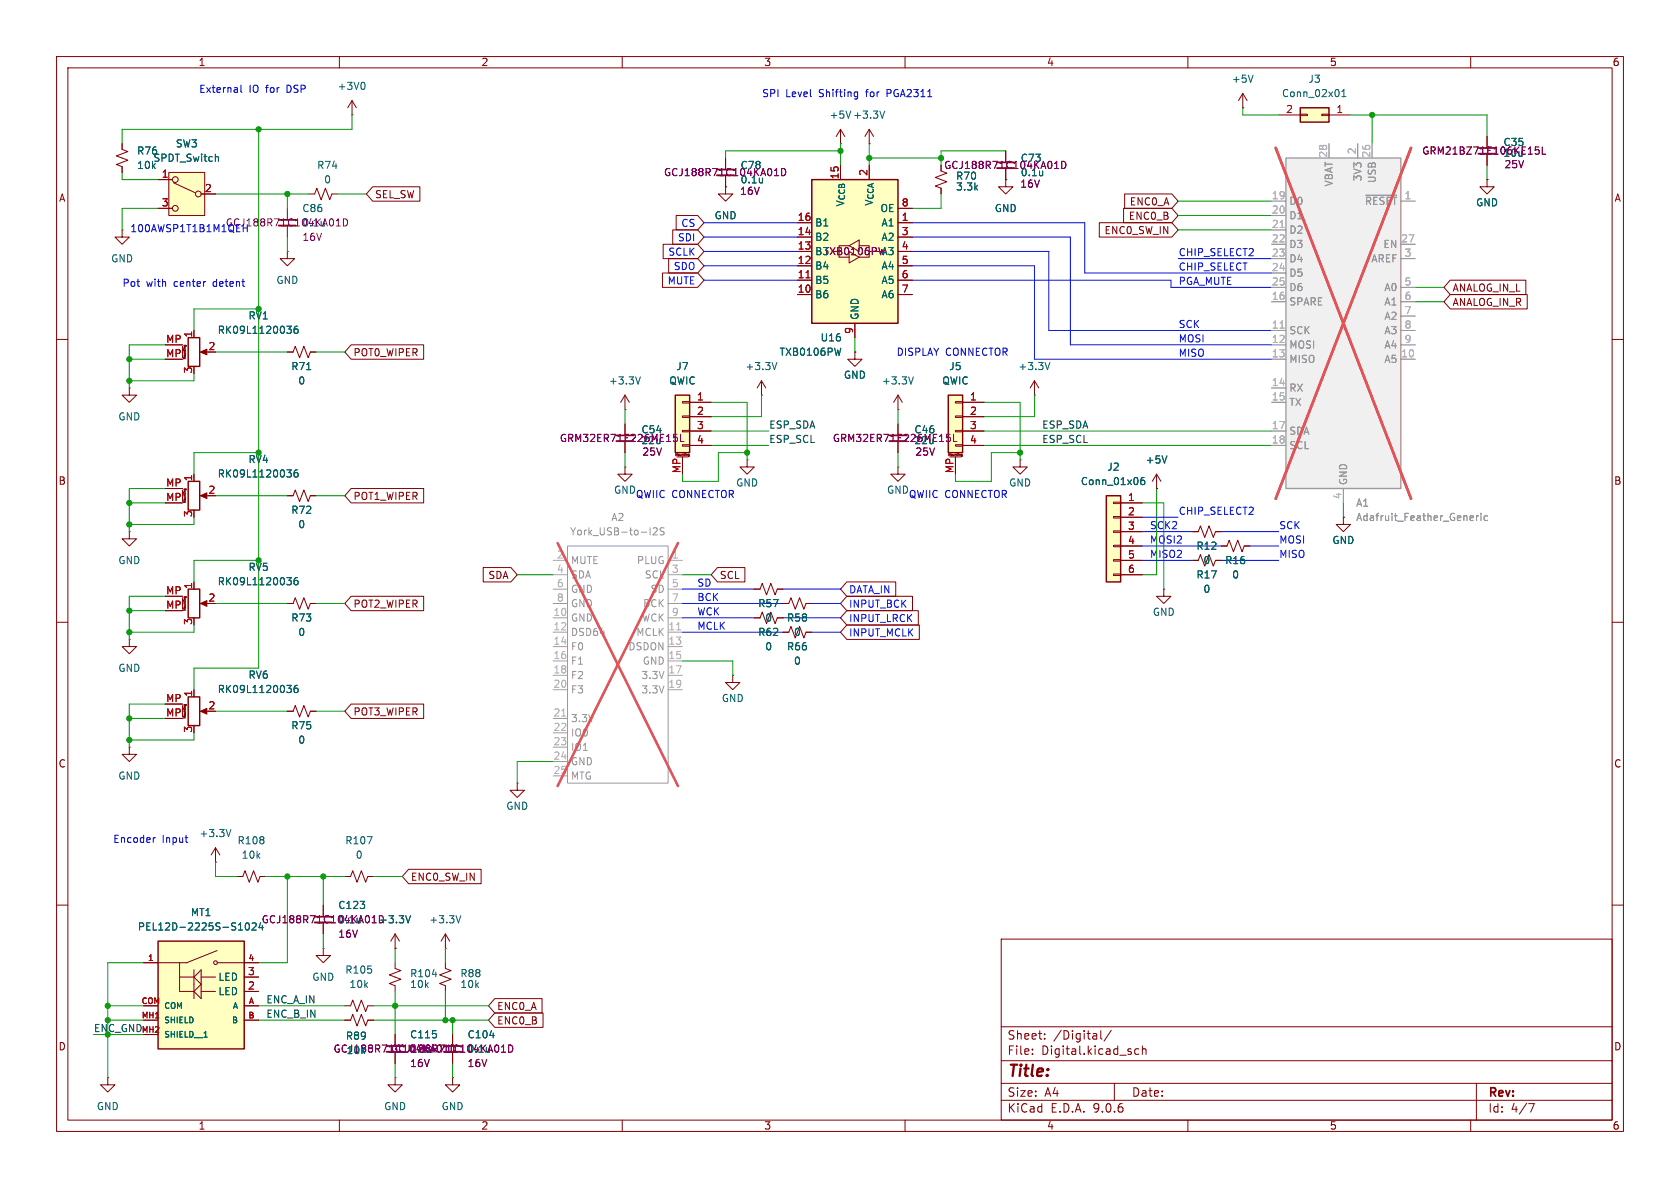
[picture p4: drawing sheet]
<svg xmlns="http://www.w3.org/2000/svg" width="297mm" height="210mm" viewBox="0 0 297 210" stroke-linecap="round" stroke-linejoin="round" font-family="sans-serif">
<g fill="none" stroke="#840000" stroke-width=".18">
<path d="M10 10h277v190h-277zM12 12h273v186h-273zM60 10v2M62.2 17.8l-.7 1.3M62.2 17.8l.8 1.3M62.2 17.8v2.5M110 10v2M160 10v2M210 10v2M260 10v2M50.8 36.8v2.1M50.8 39.9v2"/>
<path d="M54.6 34.3h1l.4-1 .8 2 .7-2 .8 2 .4-1h1M62.2 20.3h.1M177.8 31.8v1.2h1.3l-1.3 1.3-1.3-1.3h1.3M177.8 31.8h.1M50.8 44.5v1.2h1.3l-1.3 1.3-1.3-1.3h1.3M50.8 44.5h.1M10 60h2M285 60h2M237.5 91.4v1.3h1.3l-1.3 1.3-1.3-1.3h1.3M237.5 91.4h.1M10 110h2M285 110h2"/>
<path d="M61 154.9h1l.4-1 .7 2.1 .8-2.1 .7 2.1 .4-1.1h1M10 160h2M57.1 160v2.1M57.1 163.1v2M69.8 167.6h.1M69.8 170.2v1l1.1 .4-2.1 .7 2.1 .8-2.1 .8 1 .3v1.1M69.8 165.1l-.7 1.3M69.8 165.1l.8 1.3M69.8 165.1v2.5M78.7 170.2v1l1.1 .4-2.1 .7 2.1 .8-2.1 .8 1 .3v1.1M78.7 167.6h.1M78.7 165.1v2.5"/>
<path d="M78.7 165.1l-.7 1.3M78.7 165.1l.8 1.3M177 166h108v32h-108zM285 160h2M60 198v2M110 198v2M160 198v2M177 194.5h108M177 191.5h108M177 187.5h108M177 181.5h108M182.5 186.3v.1"/>
<path d="M182.5 185.5v.1M184.7 183.6v.1M184.7 182.8v.1M194.6 182.2v1.3l.2 .2M196.5 182.1l-1.3 2M197 191.5v3M201.3 185.5l-.4-.1-.3 .3v.4l.1 .2h.6M202 185.5l.2-.1 .3 .1 .1 .9M202 184.9v1.5M210 198v2M260 198v2M261 191.5v6.5"/>
<path d="M270.2 195.1h1l-.6 1.5"/>
</g>
<path d="M49.3 38.9h3M55.6 162.1h3.1" fill="none" stroke="#840000" stroke-width=".3"/>
<path d="M49.3 39.9h3M55.6 163.1h3.1" fill="none" stroke="#840000" stroke-width=".33"/>
<path d="M64.2 14.5a.79 .79 0 0 1 0 1.3M64.9 147.9h.9l-.6 1.3M72.6 161.9l-.5 1.2M76.4 172.2h.8M81.5 161.9l-.5 1.2" fill="none" stroke="#006464" stroke-width=".18"/>
<path d="M59.4 39.9h.8M60.7 38.7a.64 .64 0 0 1 .8 .6 .64 .64 0 0 1-.8 .6z" fill="none" stroke="#840084" stroke-width=".18"/>
<path d="M29.8 30.5h6.4v7.6h-6.4z" fill="#ffffc2"/>
<g fill="none" stroke="#840000" stroke-width=".18">
<path d="M27.9 31.8h2.6M27.9 36.8h2.6M29.8 30.5h6.4v7.6h-6.4zM30.7 32.3l3.8 1.8M35.6 34.3h2.5M21.6 40.6v1.3h1.3l-1.3 1.3-1.3-1.3h1.3M21.6 40.6h.1M210.8 99.1h1l.4-1.1 .8 2.1 .7-2.1 .8 2.1 .4-1h1M205.7 104.1v1.3h1.3l-1.3 1.3-1.2-1.3h1.2M205.7 104.1h.1M80 190.5v1.3h1.3l-1.3 1.2-1.3-1.2h1.3M80 190.5h.1"/>
<path d="M80 182.9v2M80 185.9v2.1"/>
<circle cx="31" cy="36.8" r=".51"/>
<circle cx="31" cy="31.8" r=".51"/>
<circle cx="35.1" cy="34.3" r=".51"/>
</g>
<path d="M38.4 27.7l.2 .2v.6M86.6 183h.8" fill="none" stroke="#006464" stroke-width=".18"/>
<path d="M78.5 184.9h3" fill="none" stroke="#840000" stroke-width=".3"/>
<path d="M78.5 185.9h3" fill="none" stroke="#840000" stroke-width=".33"/>
<path d="M88.7 186h.7M89.9 184.7a.64 .64 0 0 1 .8 .7 .64 .64 0 0 1-.8 .6z" fill="none" stroke="#840084" stroke-width=".18"/>
<path d="M229.9 19.1h5v2.5h-5z" fill="#ffffc2"/>
<path d="M229.9 19.1h5v2.5h-5z" fill="none" stroke="#840000" stroke-width=".25"/>
<path d="M226.1 20.3h3.8M229.9 20.2h1.2v.2h-1.2zM233.7 20.2h1.2v.2h-1.2zM234.9 20.3h3.9M210.8 94h1l.4-1 .8 2 .7-2 .8 2 .4-1h1M215.9 96.5h1l.4-1 .8 2 .7-2 .8 2 .4-1h1M69.8 190.5v1.3h1.3l-1.3 1.2-1.2-1.2h1.2M69.8 190.5h.1" fill="none" stroke="#840000" stroke-width=".18"/>
<path d="M237.2 17.1h.7M237.2 16.2l.4-.4v1.3" fill="none" stroke="#006464" stroke-width=".18"/>
<path d="M195.6 87.6h2.5v15.3h-2.5z" fill="#ffffc2"/>
<path d="M33.3 85.1h2v5.1h-2zM195.6 87.6h2.5v15.3h-2.5zM33.3 104.1h2v5.1h-2z" fill="none" stroke="#840000" stroke-width=".25"/>
<g fill="none" stroke="#840000" stroke-width=".18">
<path d="M219.7 19.1h.1M219.7 16.5l-.8 1.3M219.7 16.5l.8 1.3M219.7 16.5v2.6M21.6 25.4v1l1 .4-2 .8 2 .7-2 .8 1 .4v1M158.7 74.9v2.1M158.7 78v2M182.9 69.9h.1M182.9 67.3l.7 1.3M182.9 67.3l-.8 1.3M182.9 67.3v2.6M29.2 88.9h3.1"/>
<path d="M29.2 86.4h3.1M32.3 86.6v2M32.4 87.3h.4M32.8 86.6h-.1M32.8 86.4v.2M32.8 88.6h-.4l.3 .1-.3 .1h.4M32.9 86.4h-.3v.2h.1M32.9 86.4v.1M32.9 86.5h.1M32.9 86.5v.1M34.3 83.8v1.3M35.8 87.6h1"/>
<path d="M180.3 81.3v1.3h1.3l-1.3 1.2-1.2-1.2h1.2M180.3 81.3h.1M196.8 88.8h1.3v.2h-1.3zM196.8 91.3h1.3v.3h-1.3zM196.8 93.9h1.3v.2h-1.3zM196.8 96.4h1.3v.2h-1.3zM196.8 98.9h1.3v.3h-1.3zM198.1 88.9h3.8M198.1 91.4h3.8M198.1 94h3.8M198.1 96.5h3.8M198.1 99.1h3.8"/>
<path d="M204.5 86.4h.1M204.5 83.8l-.8 1.3M204.5 83.8l.7 1.3M204.5 83.8v2.6M29.2 105.4h3.1M29.2 108h3.1M32.3 105.7v2M32.4 106.4h.4M32.8 105.7h-.1M32.8 105.5v.2M32.8 107.6h-.4l.3 .1-.3 .2h.4M32.9 105.5h-.3v.1l.1 .1"/>
<path d="M32.9 105.5h.1M32.9 105.5v.2M34.3 102.9v1.2M35.8 106.7h1M196.8 101.5h1.3v.2h-1.3zM198.1 101.6h3.8M22.9 132.1v1.3h1.2l-1.2 1.2-1.3-1.2h1.3M22.9 132.1h.1"/>
</g>
<path d="M221.5 13.3l-.4 1.2M185.6 64.1l-.4 1.2M50.7 83.1h.8l-.4 .4 .3 .2 .1 .4-.2 .2h-.4M52.6 83.1h-.4a.86 .86 0 0 0 0 1.2l.4-.1 .1-.4-.2-.3h-.3l-.2 .3M202.3 84.4l-.4 .1a.86 .86 0 0 0 0 1.2l.4-.2 .1-.4-.3-.2h-.3l-.1 .2M206.3 80.6l-.4 1.3M50.7 102.1h.8l-.4 .5 .3 .1 .1 .4-.2 .3h-.4M52.6 102.1l-.4 .1a.86 .86 0 0 0 0 1.2l.4-.1 .1-.5-.2-.2h-.3l-.2 .2" fill="none" stroke="#006464" stroke-width=".18"/>
<g fill="#840000" stroke="#840000" stroke-width=".18">
<path d="M35.4 87.6l1.2-.5v1z"/>
<path d="M35.4 106.7l1.2-.5v1z"/>
</g>
<path d="M157.2 77h3.1" fill="none" stroke="#840000" stroke-width=".3"/>
<path d="M157.2 78h3.1" fill="none" stroke="#840000" stroke-width=".33"/>
<path d="M167.4 76.8h.6M167.9 77.3l.1 .2-.1 .5M168.6 76.8v1.2h.6" fill="none" stroke="#840084" stroke-width=".18"/>
<path d="M227.3 27.9h20.3v58.5h-20.3z" fill="#f0f0f0"/>
<path d="M227.3 27.9h20.3v58.5h-20.3z" fill="none" stroke="#a1a1a1" stroke-width=".25"/>
<g fill="none" stroke="#a1a1a1" stroke-width=".18">
<path d="M224.8 35.6h2.5M224.8 38.1h2.5M234.9 25.4v2.5M240 25.4v2.5M242.6 25.4v2.5M247.6 35.6h2.6M224.8 40.6h2.5M224.8 43.2h2.5M224.8 45.7h2.5M224.8 48.3h2.5M224.8 50.8h2.5M224.8 53.3h2.5"/>
<path d="M224.8 58.4h2.5M247.6 43.2h2.6M247.6 45.7h2.6M247.6 50.8h2.6M247.6 53.3h2.6M247.6 58.4h2.6M247.6 55.9h2.6M224.8 61h2.5M224.8 63.5h2.5M224.8 68.6h2.5M224.8 71.1h2.5M224.8 76.2h2.5"/>
<path d="M224.8 78.7h2.5M247.6 61h2.6M247.6 63.5h2.6M97.8 99.1h2.5M100.3 96.5h17.8v41.9h-17.8zM118.1 99.1h2.5M237.5 86.4v2.5M97.8 101.6h2.5M97.8 104.1h2.5M97.8 106.7h2.5M97.8 109.2h2.5M97.8 111.8h2.5"/>
<path d="M97.8 114.3h2.5M97.8 116.8h2.5M97.8 119.4h2.5M118.1 101.6h2.5M118.1 104.1h2.5M118.1 106.7h2.5M118.1 109.2h2.5M118.1 111.8h2.5M118.1 114.3h2.5M118.1 116.8h2.5M118.1 119.4h2.5M97.8 121.9h2.5"/>
<path d="M97.8 127h2.5M97.8 129.5h2.5M97.8 132.1h2.5M97.8 134.6h2.5M97.8 137.2h2.5M118.1 121.9h2.5"/>
</g>
<path d="M226.3 40.2h.7M226.3 58h.7M119.6 111.3h.7M99.3 126.6h.7" fill="none" stroke="#aaa" stroke-width=".18"/>
<path d="M241.4 34.5h5.5M114.9 93.3v1.3M115.5 93.4l.5-.1 .2 .4-.8 .9h.8M117.4 93.4l-.5-.1-.2 .1v.4l.6 .2 .1 .3-.2 .3-.5-.1M261 91.2v.8M261.4 91.2l-.4 .2M261.8 90.7v.2M261.8 91.2v.8M263 91.2h-.4l-.2 .2 .1 .6h.5" fill="none" stroke="#989898" stroke-width=".18"/>
<path d="M225.5 26.1l24 62.1M249.5 26.1l-24 62.1M98.6 96l21.3 43M119.9 96l-21.3 43" fill="none" stroke="#e65255" stroke-width=".46"/>
<g fill="none" stroke="#840000" stroke-width=".18">
<path d="M262.9 31.8v1.2h1.3l-1.3 1.3-1.3-1.3h1.3M262.9 31.8h.1M262.9 24.1v2.1M262.9 27.2v2M110.5 72.4h.1M110.5 69.9l.8 1.2M110.5 69.9l-.8 1.2M110.5 69.9v2.5M50.8 87.6h1l.4-1 .8 2 .7-2 .8 2 .4-1h1M110.5 82.6v1.2h1.3l-1.3 1.3-1.3-1.3h1.3M110.5 82.6h.1M132.1 81.3v1.3h1.2l-1.2 1.2-1.3-1.2h1.3"/>
<path d="M132.1 81.3h.1M158.7 82.6v1.2h1.3l-1.3 1.3-1.2-1.3h1.2M158.7 82.6h.1M50.8 106.7h1l.4-1 .8 2 .7-2 .8 2 .4-1h1M133.3 104.1h1.1l.3-1 .8 2.1 .8-2.1 .7 2.1 .4-1.1h1M133.3 109.2h1.1l.3-1 .8 2 .8-2 .7 2 .4-1h1M138.4 106.7h1l.4-1 .8 2 .8-2 .7 2 .4-1h1M138.4 111.8h1l.4-1.1 .8 2.1 .8-2.1 .7 2.1 .4-1h1M29.2 124.5h3.1M29.2 127h3.1M32.3 124.7v2M32.4 125.4h.4"/>
<path d="M32.8 124.7h-.1M32.8 124.5v.2M32.8 126.7h-.4l.3 .1-.3 .1h.4M32.9 124.5h-.3v.2h.1M32.9 124.5v.1M32.9 124.6v.1M34.3 121.9v1.3M35.8 125.7h1M50.8 125.7h1l.4-1 .8 2 .7-2 .8 2 .4-1h1M91.4 138.4v1.3h1.3l-1.3 1.3-1.2-1.3h1.2M91.4 138.4h.1M38.1 152.4h.1"/>
<path d="M38.1 149.9l-.8 1.2M38.1 149.9l.8 1.2M38.1 149.9v2.5M41.9 154.9h1l.4-1 .8 2.1 .7-2.1 .8 2.1 .4-1.1h1M19 190.5v1.3h1.3l-1.3 1.2-1.2-1.2h1.2M19 190.5h.1"/>
</g>
<path d="M113.2 66.6l-.4 1.3M50.7 121.2h.8l-.4 .4 .3 .2 .1 .4-.2 .2h-.4M52.6 121.2h-.4a.86 .86 0 0 0 0 1.2l.4-.1 .1-.4-.2-.3h-.3l-.2 .3M40.8 146.6l-.4 1.3" fill="none" stroke="#006464" stroke-width=".18"/>
<path d="M33.3 123.2h2v5.1h-2z" fill="none" stroke="#840000" stroke-width=".25"/>
<path d="M35.4 125.7l1.2-.5v1z" fill="#840000" stroke="#840000" stroke-width=".18"/>
<path d="M261.4 26.2h3" fill="none" stroke="#840000" stroke-width=".3"/>
<path d="M261.4 27.2h3" fill="none" stroke="#840000" stroke-width=".33"/>
<path d="M271.4 26h.7M271.6 26.5h.3l.2 .2v.4l-.5 .1M272.7 26v1.2h.6" fill="none" stroke="#840084" stroke-width=".18"/>
<path d="M27.9 166.4h15.3v19h-15.3z" fill="#ffffc2"/>
<path d="M33.3 59.7h2v5.1h-2zM27.9 166.4h15.3v19h-15.3z" fill="none" stroke="#840000" stroke-width=".25"/>
<g fill="none" stroke="#840000" stroke-width=".18">
<path d="M34.3 58.4v1.3M29.2 61h3.1M29.2 63.5h3.1M32.3 61.2v2M32.4 61.9h.4M32.6 61.2v-.2h.3v.2M32.6 61.2h.1M32.8 61.2h-.1M32.8 61v.2M32.8 61.2h.1M32.8 63.2h-.4l.3 .1-.3 .1h.4M35.8 62.2h1"/>
<path d="M110.5 74.9v2.1M110.5 78v2M129.5 119.4v1.3h1.3l-1.3 1.2-1.2-1.2h1.2M129.5 119.4h.1M25.4 177.8h2.5M31.7 170.2v5.1h2.6M31.7 172.7h2.6M34.3 171.5v5M34.3 172.7l1.3-1.2v5l-1.3-1.2M34.3 172.7l1.3 1.3-1.3 1.3M35.6 172.7h2.5M35.6 175.3h2.5"/>
<path d="M38.4 168l-5.4 2.2h-7.6M38.5 170.2h7.2M43.2 172.7h2.5M43.2 175.3h2.5M43.2 177.8h2.5M25.4 180.3h2.5M25.4 182.9h2.5M43.2 180.3h2.5"/>
<circle cx="38.1" cy="170.2" r=".33"/>
</g>
<path d="M50.7 57.7h.8l-.4 .4 .3 .2 .1 .4-.2 .2h-.4M52.6 57.7h-.4a.86 .86 0 0 0 0 1.2l.4-.1 .1-.4-.2-.3h-.3l-.2 .3M42.2 164.4h.7M43.5 163.3l.2-.2a.68 .68 0 0 1 .4 .7 .68 .68 0 0 1-.4 .6l-.2-.1-.1-.4zM44.6 163.3l.5-.2 .2 .4-.8 .9h.8M46.4 163.6v.8M36.1 183.3h.6" fill="none" stroke="#006464" stroke-width=".18"/>
<path d="M109 77h3" fill="none" stroke="#840000" stroke-width=".3"/>
<path d="M109 78h3" fill="none" stroke="#840000" stroke-width=".33"/>
<path d="M119.1 76.8h.6M119.7 77.3l.1 .2-.1 .5M120.3 76.8v1.2h.6" fill="none" stroke="#840084" stroke-width=".18"/>
<path d="M35.4 62.2l1.2-.5v1z" fill="#840000" stroke="#840000" stroke-width=".18"/>
<path d="M143.5 31.8h15.2v25.4h-15.2z" fill="#ffffc2"/>
<path d="M143.5 31.8h15.2v25.4h-15.2z" fill="none" stroke="#840000" stroke-width=".25"/>
<g fill="none" stroke="#840000" stroke-width=".18">
<path d="M128.3 33v1.3h1.2l-1.2 1.3-1.3-1.3h1.3M128.3 33h.1M128.3 27.9v2.1M128.3 31v2M141 39.4h2.5M148.6 25.4h.1M148.6 22.9l-.8 1.2M148.6 22.9l.8 1.2M148.6 22.9v2.5M153.7 25.4h.1M153.7 22.9l-.8 1.2M153.7 22.9l.7 1.2"/>
<path d="M153.7 22.9v2.5M158.7 36.8h2.6M158.7 39.4h2.6M141 41.9h2.5M141 44.5h2.5M141 47h2.5M141 49.5h2.5M141 52.1h2.5M150.1 44.5l1.8 1-1.8 1zM150.1 43.4l1.8-1v2.1zM150.1 43.4h-1.8v1.1h-1.2M151.1 57.2v2.5"/>
<path d="M155.7 44.5h-2v1h-1.8M158.7 41.9h2.6M158.7 44.5h2.6M158.7 47h2.6M158.7 49.5h2.6M158.7 52.1h2.6"/>
</g>
<path d="M142.5 49.1h.7" fill="none" stroke="#a90000" stroke-width=".18"/>
<path d="M156.4 19.6l-.4 1.3M134.8 31.5v.8M134.8 32.2l-.1 .1M148.6 61.5l-.3 1.3" fill="none" stroke="#006464" stroke-width=".18"/>
<path d="M126.7 30h3.1" fill="none" stroke="#840000" stroke-width=".3"/>
<path d="M126.7 31h3.1" fill="none" stroke="#840000" stroke-width=".33"/>
<path d="M136.9 31.1h.7M138.2 29.8a.64 .64 0 0 1 .7 .6 .64 .64 0 0 1-.7 .7z" fill="none" stroke="#840084" stroke-width=".18"/>
<path d="M119.4 69.9h2.5v10.1h-2.5z" fill="#ffffc2"/>
<path d="M119.4 69.9h2.5v10.1h-2.5z" fill="none" stroke="#840000" stroke-width=".25"/>
<g fill="none" stroke="#840000" stroke-width=".18">
<path d="M22.9 68.6v1.3h1.2l-1.2 1.2-1.3-1.2h1.3M22.9 68.6h.1M50.8 62.2h1l.4-1 .8 2 .7-2 .8 2 .4-1h1M120.6 71h1.3v.2h-1.3zM120.6 73.5h1.3v.3h-1.3zM120.6 76.1h1.3v.2h-1.3zM120.6 78.6h1.3v.3h-1.3zM121.9 71.1h3.8M121.9 73.7h3.8M121.9 76.2h3.8M121.9 78.7h3.8M134.6 69.9h.1"/>
<path d="M134.6 67.3l.8 1.3M134.6 67.3l-.7 1.3M134.6 67.3v2.6M151.1 62.2v1.3h1.3l-1.3 1.3-1.2-1.3h1.2M151.1 62.2h.1M158.7 72.4h.1M158.7 69.9l.8 1.2M158.7 69.9l-.7 1.2M158.7 69.9v2.5M22.9 94v1.3h1.2l-1.2 1.2-1.3-1.2h1.3M22.9 94h.1M119.5 80.6v-.4l.1 .3 .1-.3v.4"/>
<path d="M119.6 80.8h2.1M120.6 80.8v3M120.9 80.2v.3M121.1 80.2h.1M121.7 80.5v-.2h.1v.4M121.7 80.7h.1M121.7 80.5h.1M121.8 80.7h.1M22.9 113v1.3h1.2l-1.2 1.3-1.3-1.3h1.3M22.9 113h.1M57.1 167.6v1.3h1.3l-1.3 1.3-1.2-1.3h1.2M57.1 167.6h.1"/>
<path d="M61 177.8h1l.4-1 .7 2 .8-2 .7 2 .4-1h1M61 180.3h1l.4-1 .7 2.1 .8-2.1 .7 2.1 .4-1.1h1M69.8 182.9v2M69.8 185.9v2.1"/>
</g>
<path d="M54.2 65.3h.7M137.3 64.1l-.4 1.2M161.5 66.6l-.5 1.3" fill="none" stroke="#006464" stroke-width=".18"/>
<path d="M68.3 184.9h3.1" fill="none" stroke="#840000" stroke-width=".3"/>
<path d="M68.3 185.9h3.1" fill="none" stroke="#840000" stroke-width=".33"/>
<path d="M167.6 69.9h2.6v10.1h-2.6z" fill="#ffffc2"/>
<path d="M167.6 69.9h2.6v10.1h-2.6z" fill="none" stroke="#840000" stroke-width=".25"/>
<g fill="none" stroke="#840000" stroke-width=".18">
<path d="M21.6 25.4v1M21.6 29.5v1M27.9 31.8h2.6M27.9 36.8h2.6M35.6 34.3h2.5M65.9 33h8.3v2.6h-8.3l-1.1-1.3zM119.5 38.1h3.8l1.2 1.3-1.2 1.2h-3.8zM128.3 33h.1M128.3 27.9v2.1M128.3 31v2M141 39.4h2.5M158.7 36.8h2.6"/>
<path d="M158.7 39.4h2.6M166.4 30.2l1 .4-2 .8 2 .7-2 .8 1 .4v1M177.8 31.8h.1M177.8 26.7v2M177.8 29.7v2.1M194.3 39.4h12.9l1.1 1.2-1.1 1.3h-12.9zM198.6 36.8h8.6l1.1 1.3-1.1 1.3h-8.6zM198.8 34.3h8.4l1.1 1.3-1.1 1.2h-8.4zM262.9 31.8h.1M262.9 24.1v2.1M262.9 27.2v2M34.3 58.4v1.3"/>
<path d="M117.1 48.3h6.2l1.2 1.2-1.2 1.3h-6.2zM117.2 43.2h6.1l1.2 1.3-1.2 1.2h-6.1zM118.2 45.7h5.1l1.2 1.3-1.2 1.3h-5.1zM118.9 40.6h4.4l1.2 1.3-1.2 1.3h-4.4zM141 41.9h2.5M141 44.5h2.5M141 47h2.5M141 49.5h2.5M141 52.1h2.5M151.1 57.2v2.5M158.7 41.9h2.6M158.7 44.5h2.6"/>
<path d="M158.7 47h2.6M158.7 49.5h2.6M158.7 52.1h2.6M256.4 52.1h13.6v2.5h-13.6l-1.1-1.3zM256.4 49.5h13.4v2.6h-13.4l-1.1-1.3zM29.2 61h3.1M29.2 63.5h3.1M50.8 62.2h1M54.9 62.2h1M62.1 61h12.8v2.5h-12.8l-1.1-1.3zM110.5 74.9v2.1M110.5 78v2"/>
<path d="M121.9 71.1h3.8M121.9 73.7h3.8M121.9 76.2h3.8M121.9 78.7h3.8M151.1 62.2h.1M158.7 74.9v2.1M158.7 78v2M168.9 71h1.3v.2h-1.3zM168.9 73.5h1.3v.3h-1.3zM168.9 76.1h1.3v.2h-1.3zM168.9 78.6h1.3v.3h-1.3zM170.2 71.1h3.8"/>
<path d="M170.2 73.7h3.8M170.2 76.2h3.8M170.2 78.7h3.8M29.2 86.4h3.1M29.2 88.9h3.1M34.3 83.8v1.3M50.8 87.6h1M54.9 87.6h1M62.1 86.4h12.8v2.5h-12.8l-1.1-1.3zM120.6 80.8v3M167.7 80.6v-.4l.1 .3 .2-.3v.4M167.9 80.8h2"/>
<path d="M168.9 80.8v3M169.2 80.2v.3M169.4 80.2h.1M169.9 80.5v-.2h.2v.4M169.9 80.7h.2M169.9 80.5h.1M170 80.5h.1M170.1 80.7h.1M198.1 88.9h3.8M198.1 91.4h3.8M198.1 94h3.8M198.1 96.5h3.8"/>
<path d="M198.1 99.1h3.8M204.5 86.4h.1M210.8 94h1M210.8 99.1h1M214.9 94h1M214.9 99.1h1M215.9 96.5h1M220 96.5h1M237.5 91.4h.1M29.2 105.4h3.1M29.2 108h3.1M34.3 102.9v1.2"/>
<path d="M50.8 106.7h1M54.9 106.7h1M62.1 105.4h12.8v2.6h-12.8l-1.1-1.3zM85.4 100.3h4.9l1.1 1.3-1.1 1.3h-4.9zM126.8 100.3h4.9v2.6h-4.9l-1.1-1.3zM133.3 109.2h1.1M133.3 104.1h1.1M137.4 109.2h1M137.4 104.1h1M138.4 106.7h1M138.4 111.8h1M142.5 106.7h1"/>
<path d="M142.5 111.8h1M149.7 102.9h8.7v2.5h-8.7l-1.1-1.3zM149.7 110.5h12.8v2.5h-12.8l-1.1-1.2zM149.7 107.9h12.6v2.6h-12.6l-1.1-1.3zM149.7 105.4h11.6v2.6h-11.6l-1.1-1.3zM198.1 101.6h3.8M29.2 124.5h3.1M29.2 127h3.1M34.3 121.9v1.3M50.8 125.7h1M54.9 125.7h1M62.1 124.5h12.8v2.5h-12.8l-1.1-1.3z"/>
<path d="M72.2 153.7h12.9v2.5h-12.9l-1.1-1.3zM25.4 170.2h2.5M25.4 177.8h2.5M43.2 170.2h2.5M43.2 177.8h2.5M43.2 172.7h2.5M43.2 175.3h2.5M57.1 160v2.1M57.1 163.1v2M69.8 167.6h.1M87.5 179.1h8.5v2.5h-8.5l-1.1-1.3zM87.5 176.5h8.3v2.6h-8.3l-1.1-1.3z"/>
<path d="M25.4 180.3h2.5M25.4 182.9h2.5M43.2 180.3h2.5M61 180.3h1M65 180.3h1M69.8 182.9v2M69.8 185.9v2.1M80 182.9v2M80 185.9v2.1"/>
</g>
<path d="M176.3 28.7h3" fill="none" stroke="#840000" stroke-width=".3"/>
<path d="M176.3 29.7h3" fill="none" stroke="#840000" stroke-width=".33"/>
<g fill="none" stroke="#006464" stroke-width=".18">
<path d="M38.4 27.7l.2 .2v.6M134.8 31.5v.8M134.8 32.2l-.1 .1M184.3 30.2v.9M184.3 30.9v.1M50.7 57.7h.8l-.4 .4 .3 .2 .1 .4-.2 .2h-.4M52.6 57.7h-.4a.86 .86 0 0 0 0 1.2l.4-.1 .1-.4-.2-.3h-.3l-.2 .3M54.2 65.3h.7M148.6 61.5l-.3 1.3M50.7 83.1h.8l-.4 .4 .3 .2 .1 .4-.2 .2h-.4M52.6 83.1h-.4a.86 .86 0 0 0 0 1.2l.4-.1 .1-.4-.2-.3h-.3l-.2 .3M202.3 84.4l-.4 .1a.86 .86 0 0 0 0 1.2l.4-.2 .1-.4-.3-.2h-.3l-.1 .2"/>
<path d="M206.3 80.6l-.4 1.3M50.7 102.1h.8l-.4 .5 .3 .1 .1 .4-.2 .3h-.4M52.6 102.1l-.4 .1a.86 .86 0 0 0 0 1.2l.4-.1 .1-.5-.2-.2h-.3l-.2 .2M50.7 121.2h.8l-.4 .4 .3 .2 .1 .4-.2 .2h-.4M52.6 121.2h-.4a.86 .86 0 0 0 0 1.2l.4-.1 .1-.4-.2-.3h-.3l-.2 .3M42.2 164.4h.7M43.5 163.3l.2-.2a.68 .68 0 0 1 .4 .7 .68 .68 0 0 1-.4 .6l-.2-.1-.1-.4zM44.6 163.3l.5-.2 .2 .4-.8 .9h.8M46.4 163.6v.8M72.6 161.9l-.5 1.2M36.1 183.3h.6M86.6 183h.8"/>
</g>
<g fill="none" stroke="#840084" stroke-width=".18">
<path d="M136.9 31.1h.7M138.2 29.8a.64 .64 0 0 1 .7 .6 .64 .64 0 0 1-.7 .7zM186.4 29.8h.8M187.7 28.5a.64 .64 0 0 1 .8 .7 .64 .64 0 0 1-.8 .6zM271.4 26h.7M271.6 26.5h.3l.2 .2v.4l-.5 .1M272.7 26v1.2h.6M119.1 76.8h.6M119.7 77.3l.1 .2-.1 .5M120.3 76.8v1.2h.6M167.4 76.8h.6M167.9 77.3l.1 .2-.1 .5"/>
<path d="M168.6 76.8v1.2h.6M88.7 186h.7M89.9 184.7a.64 .64 0 0 1 .8 .7 .64 .64 0 0 1-.8 .6z"/>
</g>
<g fill="none" stroke="#009600" stroke-width=".18">
<path d="M219.7 19.1v1.2h6.4M21.6 30.5v1.3h6.3M27.9 36.8h-6.3v3.8M38.1 34.3h16.5M45.7 22.9v95.2h-11.4v3.8M50.8 34.3v2.5M59.7 34.3h5.1M62.2 20.3v2.6h-40.6v2.5M148.6 25.4v3.8M148.6 26.7h-20.3v1.2M153.7 27.9h12.7M153.7 25.4v3.8"/>
<path d="M166.4 34.3v2.5h-5.1M177.8 26.7h-11.4v2.5M208.3 38.1h16.5M208.3 35.6h16.5M238.8 20.3h24.1v3.8M242.6 20.3v5.1M262.9 29.2v2.6M45.7 54.6h-11.4v3.8M50.8 41.9v2.6M151.1 59.7v2.5M208.3 40.6h16.5M250.2 53.3h5.1"/>
<path d="M250.2 50.8h5.1M22.9 63.5h6.3M29.2 61h-6.3v7.6M34.3 66v1.3h-11.4M38.1 62.2h12.7M55.9 62.2h5.1M110.5 72.4v2.5M125.7 71.1h6.4v10.2M125.7 76.2h10.2M125.7 78.7h10.2M134.6 69.9v3.8h-8.9M158.7 72.4v2.5"/>
<path d="M174 76.2h50.8M174 78.7h50.8M174 71.1h6.3v10.2M182.9 69.9v3.8h-8.9M22.9 88.9h6.3M29.2 86.4h-6.3v7.6M34.3 91.4v1.3h-11.4M38.1 87.6h12.7M45.7 80h-11.4v3.8M45.7 99.1h-11.4v3.8M55.9 87.6h5.1M110.5 80v2.6"/>
<path d="M132.1 80h-5.1v5.1h-6.4v-1.3M158.7 80v2.6M180.3 80h-5v5.1h-6.4v-1.3M201.9 88.9h3.8v15.2M204.5 86.4v15.2h-2.6M237.5 88.9v2.5M22.9 108h6.3M29.2 105.4h-6.3v7.6M34.3 110.5v1.3h-11.4M38.1 106.7h12.7M55.9 106.7h5.1M91.4 101.6h6.4"/>
<path d="M120.6 116.8h8.9v2.6M120.6 101.6h5.1M22.9 127h6.3M29.2 124.5h-6.3v7.6M34.3 129.5v1.3h-11.4M38.1 125.7h12.7M55.9 125.7h5.1M97.8 134.6h-6.4v3.8M38.1 152.4v2.5h3.8M47 154.9h14M50.8 154.9v15.3h-5.1M57.1 154.9v5.1"/>
<path d="M66 154.9h5.1M19 177.8h6.4M25.4 170.2h-6.4v20.3M45.7 177.8h15.3M57.1 165.1v2.5M66 177.8h20.4M69.8 167.6v2.6M69.8 175.3v7.6M78.7 167.6v2.6M78.7 175.3v5M19 180.3h6.4M19 182.9h6.4"/>
<path d="M45.7 180.3h15.3M66 180.3h20.4M69.8 188v2.5M80 180.3v2.6M80 188v2.5"/>
</g>
<g fill="none" stroke="#000fff" stroke-width=".18">
<path d="M124.5 39.4h16.5M161.3 39.4h30.5v8.9h33M124.5 41.9h16.5M124.5 44.5h16.5M124.5 47h16.5M124.5 49.5h16.5M161.3 41.9h27.9v19.1h35.6M161.3 44.5h24.1v13.9h39.4M161.3 47h21.6v16.5h41.9M161.3 49.5h45.7v1.3h17.8M208.3 45.7h16.5M201.9 94h8.9"/>
<path d="M201.9 96.5h14M201.9 99.1h8.9M201.9 91.4h6.4M215.9 94h10.2M215.9 99.1h10.2M221 96.5h5.1M120.6 104.1h12.7M120.6 106.7h17.8M120.6 109.2h12.7M120.6 111.8h17.8M138.4 104.1h10.2M138.4 109.2h10.2"/>
<path d="M143.5 106.7h5.1M143.5 111.8h5.1"/>
</g>
<path d="M42.6 15.1v1.1l.2 .1M151.3 16.2l.3 .1M151.6 16.2v1.1l-.1 .2h-.3M151.6 17l-.3 .1M43.7 39.7v1.3M27.5 148.1l-.4 .2M32.7 148.1h.5M33.1 148.9h.1" fill="none" stroke="#0000c2" stroke-width=".18"/>
<path d="M142.5 49.1h.7" fill="none" stroke="#a90000" stroke-width=".18"/>
<path d="M241.4 34.5h5.5M261 91.2v.8M261.4 91.2l-.4 .2M261.8 90.7v.2M261.8 91.2v.8M263 91.2h-.4l-.2 .2 .1 .6h.5" fill="none" stroke="#989898" stroke-width=".18"/>
<g fill="none" stroke="#a1a1a1" stroke-width=".18">
<path d="M224.8 35.6h2.5M224.8 38.1h2.5M234.9 25.4v2.5M240 25.4v2.5M242.6 25.4v2.5M247.6 35.6h2.6M224.8 40.6h2.5M224.8 43.2h2.5M224.8 45.7h2.5M224.8 48.3h2.5M224.8 50.8h2.5M224.8 53.3h2.5"/>
<path d="M224.8 58.4h2.5M247.6 43.2h2.6M247.6 45.7h2.6M247.6 50.8h2.6M247.6 53.3h2.6M247.6 58.4h2.6M247.6 55.9h2.6M224.8 61h2.5M224.8 63.5h2.5M224.8 68.6h2.5M224.8 71.1h2.5M224.8 76.2h2.5"/>
<path d="M224.8 78.7h2.5M247.6 61h2.6M247.6 63.5h2.6M237.5 86.4v2.5"/>
</g>
<path d="M226.3 40.2h.7M226.3 58h.7" fill="none" stroke="#aaa" stroke-width=".18"/>
<path d="M225.5 26.1l24 62.1M249.5 26.1l-24 62.1" fill="none" stroke="#e65255" stroke-width=".46"/>
<g fill="#009600" stroke="#009600" stroke-width=".18">
<circle cx="45.7" cy="54.6" r=".46"/>
<circle cx="45.7" cy="22.9" r=".46"/>
<circle cx="50.8" cy="34.3" r=".46"/>
<circle cx="22.9" cy="130.8" r=".46"/>
<circle cx="22.9" cy="127" r=".46"/>
<circle cx="50.8" cy="154.9" r=".46"/>
<circle cx="19" cy="180.3" r=".46"/>
<circle cx="19" cy="177.8" r=".46"/>
<circle cx="45.7" cy="99.1" r=".46"/>
<circle cx="22.9" cy="108" r=".46"/>
<circle cx="22.9" cy="88.9" r=".46"/>
<circle cx="22.9" cy="92.7" r=".46"/>
<circle cx="22.9" cy="111.8" r=".46"/>
<circle cx="69.8" cy="177.8" r=".46"/>
<circle cx="80" cy="180.3" r=".46"/>
<circle cx="78.7" cy="180.3" r=".46"/>
<circle cx="57.1" cy="154.9" r=".46"/>
<circle cx="45.7" cy="80" r=".46"/>
<circle cx="22.9" cy="63.5" r=".46"/>
<circle cx="22.9" cy="67.3" r=".46"/>
<circle cx="180.3" cy="80" r=".46"/>
<circle cx="132.1" cy="80" r=".46"/>
<circle cx="242.6" cy="20.3" r=".46"/>
<circle cx="148.6" cy="26.7" r=".46"/>
<circle cx="153.7" cy="27.9" r=".46"/>
<circle cx="166.4" cy="27.9" r=".46"/>
</g>
<text font-size="2.8" fill="#840000" x="178" y="190.9">Title:</text>
<g font-size="2.1" fill="#840000">
<text x="178" y="184">Sheet:</text>
<text x="186.2" y="184">/Digital/</text>
<text x="178" y="186.7">File:</text>
<text x="184.1" y="186.7">Digital.kicad_sch</text>
<text x="178" y="196.9">KiCad</text>
<text x="178" y="194.1">Size:</text>
<text x="184.7" y="194.1">A4</text>
<text x="185.7" y="196.9">E.D.A.</text>
<text x="193.3" y="196.9">9.0.6</text>
<text x="200" y="194.1">Date:</text>
<text x="263" y="194.3">Rev:</text>
<text x="263" y="196.9">Id:</text>
<text x="267.1" y="196.9">4/7</text>
</g>
<g font-size="1.8" fill="#840000">
<text x="35" y="11.9">1</text>
<text x="85" y="11.9">2</text>
<text x="135" y="11.9">3</text>
<text x="185" y="11.9">4</text>
<text x="235" y="11.9">5</text>
<text x="285" y="11.9">6</text>
<text x="10.3" y="35.9">A</text>
<text x="66.2" y="35.2">SEL_SW</text>
<text x="166.8" y="30.1">GCJ188R71C104KA01D</text>
<text x="285.3" y="35.9">A</text>
<text x="195.2" y="41.6">ENC0_SW_IN</text>
<text x="199.5" y="39.1">ENC0_B</text>
<text x="199.6" y="36.5">ENC0_A</text>
<text x="256.7" y="51.8">ANALOG_IN_L</text>
<text x="256.7" y="54.3">ANALOG_IN_R</text>
<text x="62.4" y="63.2">POT0_WIPER</text>
<text x="10.3" y="85.9">B</text>
<text x="62.4" y="88.6">POT1_WIPER</text>
<text x="285.3" y="85.9">B</text>
<text x="62.4" y="107.6">POT2_WIPER</text>
<text x="86.2" y="102.6">SDA</text>
<text x="127.2" y="102.6">SCL</text>
<text x="62.4" y="126.7">POT3_WIPER</text>
<text x="10.3" y="135.9">C</text>
<text x="285.3" y="135.9">C</text>
<text x="72.5" y="155.9">ENC0_SW_IN</text>
<text x="87.8" y="178.8">ENC0_A</text>
<text x="10.3" y="185.9">D</text>
<text x="87.8" y="181.3">ENC0_B</text>
<text x="285.3" y="185.9">D</text>
<text x="35" y="199.9">1</text>
<text x="85" y="199.9">2</text>
<text x="135" y="199.9">3</text>
<text x="185" y="199.9">4</text>
<text x="235" y="199.9">5</text>
<text x="285" y="199.9">6</text>
</g>
<g font-size="1.8" fill="#0000c2">
<text x="35.1" y="16.6">External</text>
<text x="44" y="16.6">IO</text>
<text x="47.1" y="16.6">for</text>
<text x="51" y="16.6">DSP</text>
<text x="134.6" y="17.4">SPI</text>
<text x="138.9" y="17.4">Level</text>
<text x="144.9" y="17.4">Shifting</text>
<text x="153.4" y="17.4">for</text>
<text x="157.2" y="17.4">PGA2311</text>
<text x="22.9" y="41.3">100AWSP1T1B1M1QEH</text>
<text x="39.8" y="40.2">GCJ188R71C104KA01D</text>
<text x="21.6" y="50.9">Pot</text>
<text x="25.9" y="50.9">with</text>
<text x="30.9" y="50.9">center</text>
<text x="37.9" y="50.9">detent</text>
<text x="158.4" y="63.1">DISPLAY</text>
<text x="167.1" y="63.1">CONNECTOR</text>
<text x="108.5" y="87.5">GND</text>
<text x="112.3" y="88.2">QWIIC CONNECTOR</text>
<text x="130" y="86.2">GND</text>
<text x="156.7" y="87.5">GND</text>
<text x="160.6" y="88.2">QWIIC CONNECTOR</text>
<text x="178.3" y="86.2">GND</text>
<text x="19.9" y="149.2">Encoder</text>
<text x="28.6" y="149.2">Input</text>
</g>
<g font-size="1.8" fill="#006464">
<text x="59.6" y="16.1">+3V0</text>
<text x="217.7" y="14.8">+5V</text>
<text x="226.5" y="17.4">Conn_02x01</text>
<text x="231.2" y="14.8">J3</text>
<text x="146.6" y="21.2">+5V +3.3V</text>
<text x="24.1" y="27.5">R76</text>
<text x="27" y="28.8">SPDT_Switch</text>
<text x="31" y="26.3">SW3</text>
<text x="24.1" y="30.1">10k</text>
<text x="56" y="30.1">R74</text>
<text x="57.2" y="32.6">0</text>
<text x="168.9" y="33.9">3.3k</text>
<text x="168.9" y="32">R70</text>
<text x="53.3" y="37.7">C86</text>
<text x="126.2" y="39">GND</text>
<text x="144" y="40.2">B1</text>
<text x="149.5" y="36.6" transform="rotate(-90 149.5 36.6)">V_{CCB}</text>
<text x="154.5" y="36.5" transform="rotate(-90 154.5 36.5)">V_{CCA}</text>
<text x="155.6" y="37.7">OE</text>
<text x="155.7" y="40.2">A1</text>
<text x="175.8" y="37.7">GND</text>
<text x="260.9" y="36.7">GND</text>
<text x="19.6" y="46.6">GND</text>
<text x="144" y="42.8">B2</text>
<text x="144" y="45.3">B3TXB0106PWA3</text>
<text x="144" y="47.9">B4</text>
<text x="155.7" y="42.8">A2</text>
<text x="155.7" y="47.9">A4</text>
<text x="48.8" y="50.4">GND</text>
<text x="144" y="50.4">B5</text>
<text x="144" y="52.9">B6</text>
<text x="155.7" y="50.4">A5</text>
<text x="155.7" y="52.9">A6</text>
<text x="38.4" y="59.2">RK09L1120036</text>
<text x="43.8" y="56.7">RV1</text>
<text x="152" y="56.6" transform="rotate(-90 152 56.6)">GND</text>
<text x="51.4" y="65.6">R71</text>
<text x="119.5" y="65.6">J7</text>
<text x="131.7" y="65.6">+3.3V</text>
<text x="137.7" y="63.1">TXB0106PW</text>
<text x="145" y="60.6">U16</text>
<text x="167.7" y="65.6">J5</text>
<text x="179.9" y="65.6">+3.3V</text>
<text x="52.6" y="68.2">0</text>
<text x="107.5" y="68.2">+3.3V</text>
<text x="118.2" y="68.2">QWIC</text>
<text x="149.1" y="67.2">GND</text>
<text x="155.8" y="68.2">+3.3V</text>
<text x="166.5" y="68.2">QWIC</text>
<text x="20.8" y="74.5">GND</text>
<text x="43.8" y="82.1">RV4</text>
<text x="195.7" y="83.4">J2</text>
<text x="202.4" y="82.1">+5V</text>
<text x="38.4" y="84.6">RK09L1120036</text>
<text x="191" y="86">Conn_01x06</text>
<text x="51.4" y="91">R72</text>
<text x="52.6" y="93.6">0</text>
<text x="20.8" y="99.9">GND</text>
<text x="43.8" y="101.1">RV5</text>
<text x="211.4" y="97.4">R12</text>
<text x="212.7" y="99.9">0</text>
<text x="216.5" y="99.9">R16</text>
<text x="235.5" y="96.4">GND</text>
<text x="38.4" y="103.7">RK09L1120036</text>
<text x="133.9" y="107.5">R57</text>
<text x="211.4" y="102.5">R17</text>
<text x="212.7" y="105">0</text>
<text x="217.7" y="102.5">0</text>
<text x="51.4" y="110.1">R73</text>
<text x="52.6" y="112.6">0</text>
<text x="133.9" y="112.6">R62</text>
<text x="135.2" y="110.1">0</text>
<text x="139" y="110.1">R58</text>
<text x="140.3" y="112.6">0</text>
<text x="203.7" y="109.1">GND</text>
<text x="20.8" y="119">GND</text>
<text x="135.2" y="115.2">0</text>
<text x="139" y="115.2">R66</text>
<text x="140.3" y="117.7">0</text>
<text x="38.4" y="122.7">RK09L1120036</text>
<text x="43.8" y="120.2">RV6</text>
<text x="127.5" y="124.3">GND</text>
<text x="51.4" y="129.1">R75</text>
<text x="52.6" y="131.7">0</text>
<text x="20.8" y="138">GND</text>
<text x="89.4" y="143.4">GND</text>
<text x="35.2" y="148.2">+3.3V</text>
<text x="41.9" y="149.5">R108</text>
<text x="60.9" y="149.5">R107</text>
<text x="42.6" y="152">10k</text>
<text x="62.8" y="152">0</text>
<text x="59.7" y="160.9">C123</text>
<text x="24.3" y="164.7">PEL12D-2225S-S1024</text>
<text x="33.6" y="162.2">MT1</text>
<text x="46.2" y="163.4">GCJ188R71C104KA01D +3.3V</text>
<text x="75.8" y="163.4">+3.3V</text>
<text x="38.5" y="173.6">LED</text>
<text x="55.1" y="173.6">GND</text>
<text x="60.9" y="172.3">R105</text>
<text x="72.4" y="172.9">R104</text>
<text x="81.3" y="172.9">R88</text>
<text x="38.5" y="176.1">LED</text>
<text x="61.7" y="174.9">10k</text>
<text x="72.4" y="174.9">10k</text>
<text x="81.3" y="174.9">10k</text>
<text x="61" y="184">R89</text>
<text x="72.4" y="183.7">C115</text>
<text x="82.6" y="183.7">C104</text>
<text x="61.2" y="186.5">10k</text>
<text x="17" y="196.4">GND</text>
<text x="67.8" y="196.4">GND</text>
<text x="78" y="196.4">GND</text>
</g>
<g font-size="1.8" fill="#a90000">
<text x="227.3" y="20.1">2</text>
<text x="236.1" y="20.1">1</text>
<text x="28.5" y="31.5">1</text>
<text x="36.1" y="34">2</text>
<text x="148.3" y="31.8" transform="rotate(-90 148.3 31.8)">15</text>
<text x="153.4" y="31.2" transform="rotate(-90 153.4 31.2)">2</text>
<text x="28.5" y="36.6">3</text>
<text x="140.9" y="39.1">16</text>
<text x="140.9" y="41.7">14</text>
<text x="159.3" y="36.6">8</text>
<text x="159.3" y="39.1">1</text>
<text x="159.3" y="41.7">3</text>
<text x="140.9" y="44.2">13</text>
<text x="140.9" y="46.7">12</text>
<text x="159.3" y="44.2">4</text>
<text x="159.3" y="46.7">5</text>
<text x="140.9" y="49.3">11</text>
<text x="140.9" y="51.8">10</text>
<text x="159.3" y="49.3">6</text>
<text x="159.3" y="51.8">7</text>
<text x="34" y="59.8" transform="rotate(-90 34 59.8)">1</text>
<text x="150.9" y="59.1" transform="rotate(-90 150.9 59.1)">9</text>
<text x="29.3" y="60.7">MP</text>
<text x="29.3" y="63.2">MP</text>
<text x="36.8" y="62">2</text>
<text x="34" y="66.1" transform="rotate(-90 34 66.1)">3</text>
<text x="123.1" y="70.9">1</text>
<text x="171.4" y="70.9">1</text>
<text x="123.1" y="73.4">2</text>
<text x="123.1" y="75.9">3</text>
<text x="171.4" y="73.4">2</text>
<text x="171.4" y="75.9">3</text>
<text x="120.4" y="83.8" transform="rotate(-90 120.4 83.8)">MP</text>
<text x="123.1" y="78.5">4</text>
<text x="168.7" y="83.8" transform="rotate(-90 168.7 83.8)">MP</text>
<text x="171.4" y="78.5">4</text>
<text x="29.3" y="86.1">MP</text>
<text x="29.3" y="88.6">MP</text>
<text x="34" y="85.2" transform="rotate(-90 34 85.2)">1</text>
<text x="36.8" y="87.4">2</text>
<text x="199.3" y="88.6">1</text>
<text x="34" y="91.5" transform="rotate(-90 34 91.5)">3</text>
<text x="199.3" y="91.2">2</text>
<text x="199.3" y="93.7">3</text>
<text x="199.3" y="96.3">4</text>
<text x="199.3" y="98.8">5</text>
<text x="199.3" y="101.3">6</text>
<text x="29.3" y="105.2">MP</text>
<text x="29.3" y="107.7">MP</text>
<text x="34" y="104.2" transform="rotate(-90 34 104.2)">1</text>
<text x="36.8" y="106.4">2</text>
<text x="34" y="110.6" transform="rotate(-90 34 110.6)">3</text>
<text x="29.3" y="124.2">MP</text>
<text x="34" y="123.3" transform="rotate(-90 34 123.3)">1</text>
<text x="36.8" y="125.5">2</text>
<text x="29.3" y="126.7">MP</text>
<text x="34" y="129.6" transform="rotate(-90 34 129.6)">3</text>
<text x="43.7" y="172.5">3</text>
<text x="43.7" y="175">2</text>
</g>
<g font-size="1.8" fill="#840084">
<text x="180.3" y="28.8">C73</text>
<text x="251.3" y="27.5">GRM21BZ71E106KE15L</text>
<text x="265.7" y="26">C35</text>
<text x="265.7" y="27.9">10u</text>
<text x="265.9" y="29.9">25V</text>
<text x="117.3" y="31.3">GCJ188R71C104KA01D</text>
<text x="130.7" y="34.6">16V</text>
<text x="130.8" y="30.1">C78</text>
<text x="130.8" y="32.6">0.1u</text>
<text x="180.3" y="33.4">16V</text>
<text x="180.3" y="31.3">0.1u</text>
<text x="53.3" y="40.2">0.1u</text>
<text x="53.3" y="42.8">16V</text>
<text x="113.3" y="76.8">C54</text>
<text x="161.6" y="76.8">C46</text>
<text x="98.9" y="78.3">GRM32ER71E226ME15L</text>
<text x="113.3" y="78.7">22u</text>
<text x="113.5" y="80.7">25V</text>
<text x="147.1" y="78.3">GRM32ER71E226ME15L</text>
<text x="161.6" y="78.7">22u</text>
<text x="161.7" y="80.7">25V</text>
<text x="59.7" y="163.4">0.1u</text>
<text x="59.7" y="166">16V</text>
<text x="58.9" y="186.3">GCJ188R71C104KA01D</text>
<text x="69" y="186.3">GCJ188R71C104KA01D</text>
<text x="72.4" y="186.3">0.1u</text>
<text x="72.4" y="188.8">16V</text>
<text x="82.6" y="186.3">0.1u</text>
<text x="82.6" y="188.8">16V</text>
</g>
<g font-size="1.8" fill="#aaa">
<text x="234.7" y="28" transform="rotate(-90 234.7 28)">28</text>
<text x="239.8" y="27.4" transform="rotate(-90 239.8 27.4)">2</text>
<text x="242.3" y="28" transform="rotate(-90 242.3 28)">26</text>
<text x="224.7" y="35.3">19</text>
<text x="248.2" y="35.3">1</text>
<text x="224.7" y="37.8">20</text>
<text x="224.7" y="40.4">21</text>
<text x="224.7" y="42.9">22</text>
<text x="224.7" y="45.5">23</text>
<text x="247.6" y="42.9">27</text>
<text x="248.2" y="45.5">3</text>
<text x="224.7" y="48">24</text>
<text x="224.7" y="50.5">25</text>
<text x="224.7" y="53.1">16</text>
<text x="248.2" y="50.5">5</text>
<text x="248.2" y="53.1">6</text>
<text x="224.7" y="58.2">11</text>
<text x="248.2" y="55.6">7</text>
<text x="248.2" y="58.2">8</text>
<text x="224.7" y="60.7">12</text>
<text x="224.7" y="63.2">13</text>
<text x="247.6" y="63.2">10</text>
<text x="248.2" y="60.7">9</text>
<text x="224.7" y="68.3">14</text>
<text x="224.7" y="70.9">15</text>
<text x="224.7" y="75.9">17</text>
<text x="224.7" y="78.5">18</text>
<text x="237.2" y="88.3" transform="rotate(-90 237.2 88.3)">4</text>
<text x="98.4" y="98.8">2</text>
<text x="98.4" y="101.3">4</text>
<text x="118.7" y="98.8">1</text>
<text x="118.7" y="101.3">3</text>
<text x="98.4" y="103.9">6</text>
<text x="98.4" y="106.4">8</text>
<text x="118.7" y="103.9">5</text>
<text x="118.7" y="106.4">7</text>
<text x="97.7" y="109">10</text>
<text x="97.7" y="111.5">12</text>
<text x="118.1" y="111.5">11</text>
<text x="118.7" y="109">9</text>
<text x="97.7" y="114">14</text>
<text x="97.7" y="116.6">16</text>
<text x="97.7" y="119.1">18</text>
<text x="118.1" y="114">13</text>
<text x="118.1" y="116.6">15</text>
<text x="118.1" y="119.1">17</text>
<text x="97.7" y="121.7">20</text>
<text x="118.1" y="121.7">19</text>
<text x="97.7" y="126.7">21</text>
<text x="97.7" y="129.3">22</text>
<text x="97.7" y="131.8">23</text>
<text x="97.7" y="134.4">24</text>
<text x="97.7" y="136.9">25</text>
</g>
<g font-size="1.8" fill="#989898">
<text x="235.8" y="33.1" transform="rotate(-90 235.8 33.1)">VBAT</text>
<text x="240.9" y="32.2" transform="rotate(-90 240.9 32.2)">3V3</text>
<text x="243.4" y="32.5" transform="rotate(-90 243.4 32.5)">USB</text>
<text x="227.8" y="36.4">D0</text>
<text x="227.8" y="39">D1</text>
<text x="227.8" y="41.5">D2</text>
<text x="241.2" y="36.4">~{RESET}</text>
<text x="227.8" y="44">D3</text>
<text x="227.8" y="46.6">D4</text>
<text x="242.3" y="46.6">AREF</text>
<text x="244.5" y="44">EN</text>
<text x="227.8" y="49.1">D5</text>
<text x="227.8" y="51.7">D6</text>
<text x="244.6" y="51.7">A0</text>
<text x="227.8" y="54.2">SPARE</text>
<text x="227.8" y="59.3">SCK</text>
<text x="244.6" y="54.2">A1</text>
<text x="244.6" y="56.7">A2</text>
<text x="244.6" y="59.3">A3</text>
<text x="227.8" y="61.8">MOSI</text>
<text x="227.8" y="64.4">MISO</text>
<text x="244.6" y="61.8">A4</text>
<text x="244.6" y="64.4">A5</text>
<text x="227.8" y="69.4">RX</text>
<text x="227.8" y="72">TX</text>
<text x="227.8" y="77.1">SDA</text>
<text x="227.8" y="79.6">SCL</text>
<text x="238.4" y="85.9" transform="rotate(-90 238.4 85.9)">GND</text>
<text x="239.6" y="89.8">A1</text>
<text x="100.7" y="94.8">York_USB-to-I2S</text>
<text x="108" y="92.3">A2</text>
<text x="239.6" y="92.3">Adafruit_Feather_Generic</text>
<text x="100.8" y="99.9">MUTE</text>
<text x="112.5" y="99.9">PLUG</text>
<text x="100.8" y="102.5">SDA</text>
<text x="100.8" y="105">GND</text>
<text x="100.8" y="107.5">GND</text>
<text x="113.6" y="107.5">BCK</text>
<text x="113.9" y="102.5">SCL</text>
<text x="114.9" y="105">SD</text>
<text x="100.8" y="110.1">GND</text>
<text x="100.8" y="112.6">DSD64</text>
<text x="112.4" y="112.6">MCLK</text>
<text x="113.4" y="110.1">WCK</text>
<text x="100.8" y="115.2">F0</text>
<text x="100.8" y="117.7">F1</text>
<text x="111" y="115.2">DSDON</text>
<text x="113.5" y="117.7">GND</text>
<text x="100.8" y="120.2">F2</text>
<text x="100.8" y="122.8">F3</text>
<text x="113.3" y="120.2">3.3V</text>
<text x="113.3" y="122.8">3.3V</text>
<text x="100.8" y="127.9">3.3V</text>
<text x="100.8" y="130.4">IO0</text>
<text x="100.8" y="132.9">IO1</text>
<text x="100.8" y="135.5">GND</text>
<text x="100.8" y="138">MTG</text>
</g>
<g font-size="1.8" fill="#000fff">
<text x="120.3" y="40.3">CS</text>
<text x="118.1" y="45.4">SCLK</text>
<text x="119" y="47.9">SDO</text>
<text x="119.7" y="42.9">SDI</text>
<text x="208.3" y="47.9">CHIP_SELECT</text>
<text x="208.3" y="45.4">CHIP_SELECT2</text>
<text x="117.9" y="50.5">MUTE</text>
<text x="208.3" y="50.5">PGA_MUTE</text>
<text x="208.3" y="58.1">SCK</text>
<text x="208.3" y="63.2">MISO</text>
<text x="208.3" y="60.6">MOSI</text>
<text x="203.2" y="93.6">SCK2</text>
<text x="208.3" y="91.1">CHIP_SELECT2</text>
<text x="226.1" y="93.6">SCK</text>
<text x="203.2" y="98.7">MISO2</text>
<text x="203.2" y="96.2">MOSI2</text>
<text x="226.1" y="96.2">MOSI</text>
<text x="226.1" y="98.7">MISO</text>
<text x="123.2" y="106.3">BCK</text>
<text x="123.2" y="103.8">SD</text>
<text x="150" y="105.1">DATA_IN</text>
<text x="150" y="107.6">INPUT_BCK</text>
<text x="123.2" y="111.4">MCLK</text>
<text x="123.2" y="108.9">WCK</text>
<text x="150" y="112.7">INPUT_MCLK</text>
<text x="150" y="110.2">INPUT_LRCK</text>
</g>
<g font-size="1.8" fill="#0f0f0f">
<text x="135.9" y="75.9">ESP_SDA</text>
<text x="184.1" y="75.9">ESP_SDA</text>
<text x="135.9" y="78.4">ESP_SCL</text>
<text x="184.1" y="78.4">ESP_SCL</text>
<text x="47" y="177.5">ENC_A_IN</text>
<text x="47" y="180">ENC_B_IN</text>
</g>
<text font-size="1.8" fill="#009600" x="16.5" y="182.5">ENC_GND</text>
<g font-size="1.4" fill="#a90000">
<text x="26.1" y="169.9">1</text>
<text x="43.8" y="169.9">4</text>
<text x="24.9" y="177.5">COM</text>
<text x="43.9" y="177.5">A</text>
<text x="24.9" y="180.1">MH1</text>
<text x="24.9" y="182.6">MH2</text>
<text x="43.8" y="180.1">B</text>
</g>
<g font-size="1.4" fill="#006464">
<text x="29" y="178.5">COM</text>
<text x="41" y="178.5">A</text>
<text x="29" y="181.1">SHIELD</text>
<text x="29" y="183.6">SHIELD__1</text>
<text x="40.9" y="181.1">B</text>
</g>
<g font-size=".5" fill="#840000">
<text x="33.1" y="63.7" transform="rotate(-90 33.1 63.7)">Mounting</text>
<text x="119.2" y="80.8">Mounting</text>
<text x="167.4" y="80.8">Mounting</text>
<text x="33.1" y="89.1" transform="rotate(-90 33.1 89.1)">Mounting</text>
<text x="33.1" y="108.1" transform="rotate(-90 33.1 108.1)">Mounting</text>
<text x="33.1" y="127.2" transform="rotate(-90 33.1 127.2)">Mounting</text>
</g>
</svg>
